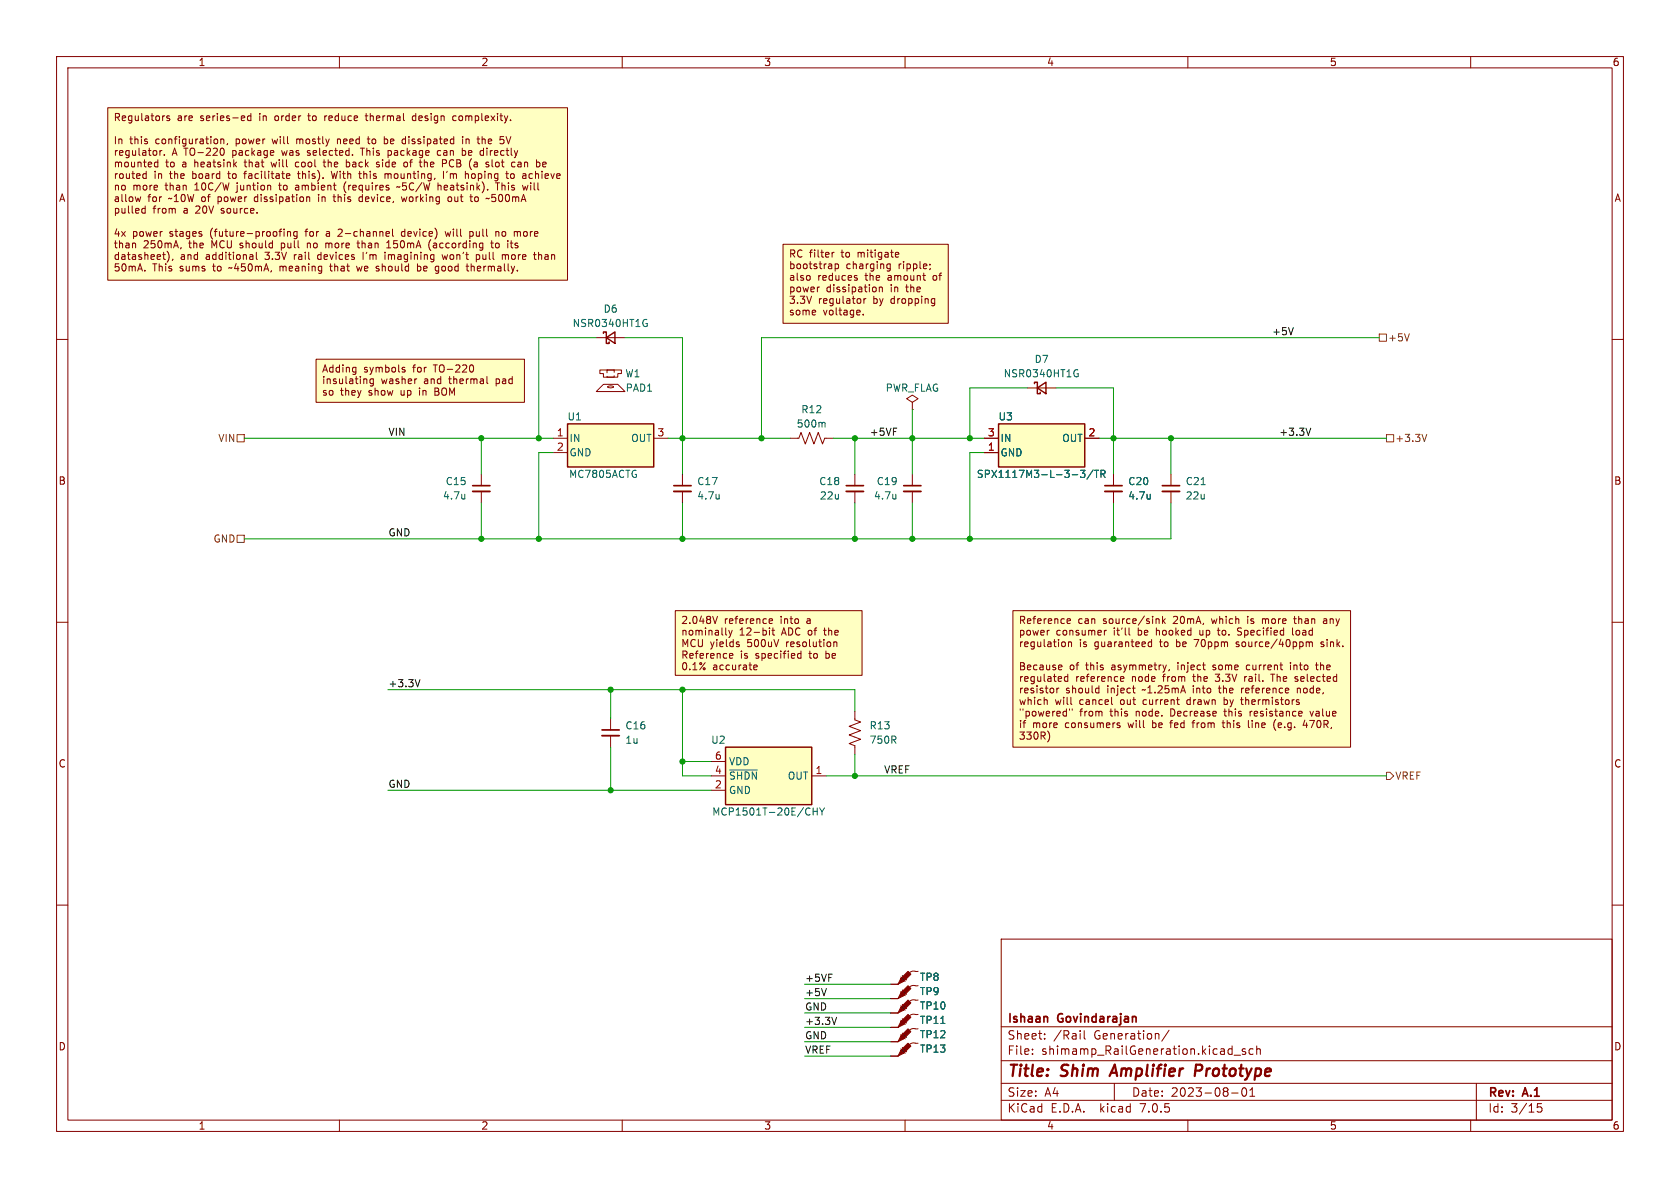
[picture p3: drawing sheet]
<svg xmlns="http://www.w3.org/2000/svg" width="297mm" height="210mm" viewBox="0 0 297 210" stroke-linecap="round" stroke-linejoin="round" font-family="sans-serif">
<path d="M0 0h297v210h-297z" fill="#fff" stroke="#fff" stroke-width=".18"/>
<g fill="none" stroke="#840000" stroke-width=".18">
<path d="M10 10h277v190h-277zM12 12h273v186h-273zM60 10v2M110 10v2M160 10v2M210 10v2M260 10v2M10 60h2M285 60h2M10 110h2M285 110h2M10 160h2"/>
<path d="M285 160h2M177 166h108v32h-108zM60 198v2M110 198v2M160 198v2M177 194.5h108M177 191.5h108M177 187.5h108M177 181.5h108M182.5 186.3v.1M182.5 185.5v.1M184.7 183.6v.1"/>
<path d="M184.7 182.8v.1M190.9 182.3h.1M191 182.2v.1M191 182.7v1M191 182.3h.1M191.7 182.2v1.3l.2 .2M197 191.5v3M206.7 182.1l-1.3 2M210 198v2M217.7 193.2h1.2M218.2 186.5h1.1M219.7 192.4a1 1 0 0 0 .2 1.4 .81 .81 0 0 0 .6-.6 .81 .81 0 0 0-.3-.8"/>
<path d="M220.2 185.5l-.4-.1-.2 .2 .1 .2 .5 .2v.3h-.6M221 193.8h.8M221 192.7l.4-.4v1.5M221.5 185.5l-.4-.1-.3 .3v.4l.2 .2h.5M222.2 185.5l.2-.1 .3 .1 .1 .9M222.2 184.9v1.5M260 198v2M261 191.5v6.5M272.5 195.1h-.7l-.1 .7 .3-.1h.5l.1 .3-.1 .5-.2 .1-.6-.1"/>
</g>
<path d="M211.3 189.3h.8M212.2 188.2h-.7l-.3 2" fill="none" stroke="#840000" stroke-width=".4"/>
<g fill="#ffffc2" stroke="#ffffc2" stroke-width=".18">
<path d="M55.9 63.5h36.8v7.6h-36.8z"/>
<path d="M179.1 108h59.7v24.1h-59.7z"/>
<path d="M19 19.1h81.3v30.4h-81.3z"/>
<path d="M119.4 108h33v11.4h-33z"/>
<path d="M138.4 43.2h29.2v14h-29.2z"/>
</g>
<g fill="#840000">
<path d="M159.3 183.1l.5 .5-1.1 .6z"/>
<path d="M160.5 181.9l.5 .5-1.2 1.2-.5-.5z"/>
</g>
<path d="M159.3 182.9l.7 .7M159.5 182.6l.8 .8" fill="none" stroke="#480000" stroke-width=".18"/>
<path d="M157.5 184.2h1.2M159.3 183.1l.5 .5-1.1 .6zM160.5 181.9l.5 .5-1.2 1.2-.5-.5zM162.3 181.9h-.2a1.37 1.37 0 0 0-1.3 .2" fill="none" stroke="#840000" stroke-width=".18"/>
<g fill="#840000">
<path d="M159.3 178.1l.5 .5-1.1 .5z"/>
<path d="M159.3 178.1l1.2-1.3 .5 .5-1.2 1.3z"/>
</g>
<path d="M159.3 177.8l.7 .8M159.5 177.5l.8 .8" fill="none" stroke="#480000" stroke-width=".18"/>
<path d="M157.5 179.1h1.2M159.3 178.1l.5 .5-1.1 .5zM159.3 178.1l1.2-1.3 .5 .5-1.2 1.3zM162.3 176.8h-.2a1.37 1.37 0 0 0-1.3 .2" fill="none" stroke="#840000" stroke-width=".18"/>
<g fill="#840000">
<path d="M159.3 185.7l.5 .5-1.1 .5z"/>
<path d="M159.3 185.7l1.2-1.3 .5 .5-1.2 1.3z"/>
</g>
<path d="M159.3 185.4l.7 .8M159.5 185.2l.8 .7" fill="none" stroke="#480000" stroke-width=".18"/>
<path d="M181.6 68.6h5.1M125.7 137.2h2.6M125.7 139.7h2.6M125.7 134.6h2.6M143.5 137.2h2.5M151.1 125.7v1.6l1 .3-2 .8 2 .8-2 .7 2 .8-2 .7 1 .4v1.6M157.5 186.7h1.2M159.3 185.7l.5 .5-1.1 .5zM159.3 185.7l1.2-1.3 .5 .5-1.2 1.3zM162.3 184.4h-.2a1.37 1.37 0 0 0-1.3 .3" fill="none" stroke="#840000" stroke-width=".18"/>
<path d="M128.3 132.1h15.2v10.1h-15.2z" fill="#ffffc2" stroke="#ffffc2" stroke-width=".18"/>
<path d="M182.9 67.8v-.2h.5v2h.5v-.3M183.4 68.6l1.5-1v2zM128.3 132.1h15.2v10.1h-15.2z" fill="none" stroke="#840000" stroke-width=".25"/>
<path d="M190.1 65.4h.5M190.4 66.1h.2v.4l-.2 .1h-.3M129 136.1h4.9M143.8 142.8v1.3M143.8 143.4h.7M144.5 142.8v1.3M144.9 142.8l.4 .7M145.3 143.5v.6M145.7 142.8l-.4 .7" fill="none" stroke="#006464" stroke-width=".18"/>
<g fill="#840000">
<path d="M159.3 180.6l.5 .5-1.1 .5z"/>
<path d="M160.5 179.3l.5 .5-1.2 1.3-.5-.5z"/>
</g>
<path d="M159.3 180.3l.7 .8M159.5 180.1l.8 .7" fill="none" stroke="#480000" stroke-width=".18"/>
<path d="M160.5 179.3l.5 .5-1.2 1.3-.5-.5zM162.3 179.3l-.2 .1a1.37 1.37 0 0 0-1.3 .2M157.5 181.6h1.2M159.3 180.6l.5 .5-1.1 .5z" fill="none" stroke="#840000" stroke-width=".18"/>
<g fill="#840000">
<path d="M159.3 173l.5 .5-1.1 .5z"/>
<path d="M159.3 173l1.2-1.3 .5 .5-1.2 1.3z"/>
</g>
<path d="M159.3 172.7l.7 .8M159.5 172.5l.8 .7" fill="none" stroke="#480000" stroke-width=".18"/>
<path d="M105.4 69.2l1.3-1.3h2.5l1.3 1.3zM106 65.4h3.9v.6h-.7v.7h-2.5v-.7h-.7zM107.4 68.3l.7-.1 .4 .1v.2l-.7 .1-.4-.1zM85.1 83.8v2.1M85.1 86.9v2M120.6 83.8v2.1M120.6 86.9v2M157.5 174h1.2M159.3 173l.5 .5-1.1 .5zM159.3 173l1.2-1.3 .5 .5-1.2 1.3zM162.3 171.7h-.2a1.37 1.37 0 0 0-1.3 .3" fill="none" stroke="#840000" stroke-width=".18"/>
<path d="M83.6 86.9h3M119.1 86.9h3.1" fill="none" stroke="#840000" stroke-width=".33"/>
<path d="M83.6 85.9h3M119.1 85.9h3.1" fill="none" stroke="#840000" stroke-width=".3"/>
<path d="M107.3 65.4h1.3v1.3h-1.3z" fill="none" stroke="#840000" stroke-width=".18" stroke-dasharray="1.7 .6"/>
<g fill="#840000">
<path d="M159.3 175.5l.5 .5-1.1 .5z"/>
<path d="M159.3 175.5l1.2-1.3 .5 .6-1.2 1.2z"/>
</g>
<path d="M159.3 175.3l.7 .7M159.5 175l.8 .8" fill="none" stroke="#480000" stroke-width=".18"/>
<g fill="none" stroke="#840000" stroke-width=".18">
<path d="M19 19.1h81.3v30.4h-81.3zM24.9 34.8l-.3 .8-.2-.6M25.2 36.9h.5M25.2 37.6h.5M25.5 30.7l.3 .1M25.7 36.4v1.3M25.8 30.3v1.2M25.8 31.5h-.3M27.4 29.4l.1 .1 .4-.1M27.9 28.2v1.3M28.3 26.6v.9M28.3 26.7v.2"/>
<path d="M29 20.5h.1M29.1 27.3v.2M30 20.5h-.3l-.2 .2v.1l.5 .2v.3h-.5M39 26.3l.2-.1a.68 .68 0 0 1 .5 .6 .68 .68 0 0 1-.5 .7l-.2-.2M39 24.6v.8M39 24.7l.2-.1h.3l.1 .8M40.2 25.4l-.1 .2M40.5 32.3l-.3 1.3M41.5 29l.3 .5M41.8 28.7l-.5 .4M43.1 20.5l.2 .3-.6 .1M43.2 21.3h-.1"/>
<path d="M44.4 20.5h-.4l-.3 .2 .2 .6h.5M44.4 20.1v1.2M47.7 32.7l.2 .2v.7M48.3 26.7l.1 .2-.6 .1M50.6 31.1l.6-.1v-.2l-.4-.1-.2 .2 .1 .6h.5M54.2 34.8v.8M54.2 34.9l.2-.1 .3 .1 .1 .7M57.1 28.7h.5M58.6 30.3l.3 1.2M58.9 34.8h.5M61.2 28.2v1.3M61.2 29.4l.1 .1"/>
<path d="M61.3 28.7h-.1M62.3 27.3v.2M63.4 30.7h.5M63.6 30.3v1.2M63.6 34.9l-.1 .1 .1 .6M64.6 20.5h.4M64.9 24.6h.5M66.5 29.4l.4 .1M66.9 28.7l-.4 .1 .1 .2 .3 .1M67.9 24.1v1.3M67.9 25.4h.2M68.1 24.6h-.2"/>
<path d="M68.1 30.7v.8M68.4 30.7l-.3 .1M70.1 33.1l.2-.1 .2 .1M71 34.8l.2 .8 .2-.6M71.4 28.8v.6l.4 .1M71.6 24.6h-.4l-.1 .2v.5l.5 .1M73 20.5l-.1 .2 .1 .6M74.3 29.4l.3 .1M77.4 32.3v1.3M77.4 26.7l-.1 .5 .3 .3M77.8 32.7l-.4 .2M78.4 30.3v1.2"/>
<path d="M78.9 28.8l-.7 .1M79.3 34.9l-.1 .5 .1 .2h.3M80.5 20.5h-.3l-.2 .2 .1 .5 .4 .1M81.7 27.4l.4 .1M81.7 26.2v1.3M81.8 24.1v.2M81.8 24.6v.8M82.1 26.6l-.4 .1M82.3 30.8l.3-.1 .2 .2M82.3 30.3v1.2M83.2 34.4v1.1l.3 .1M84.3 24.6h.5"/>
<path d="M84.5 25.2l.3 .2M84.9 27.3l.5 .2M85.4 26.6l-.5 .1M86.1 35l.2 .2 .2-.2M86.4 29.1v.3M88 32.3v1.3M88.4 24.1h.6M88.4 24.7l.5-.1 .1 .1M89 25.3l-.1 .1h-.5M89.4 30.7h.5M89.6 30.3v1.1l.3 .1M90.3 21.2v.1"/>
<path d="M90.6 29.4h.4M92.4 32.7l.2 .9 .3-.6 .2 .6M92.6 30.7h.2l.2 .2v.6M93 31.5h-.4M93 31l-.4 .1M94.8 28.2v1.3M95.3 28.7l.2 .2-.2 .5M96 28.7v.7M96.5 29l-.6 .1M23.9 43l.1 .8M25.6 47.8v.1M29.8 45v.8l-.3 .5"/>
<path d="M30.6 45.8l-.2 .2M32 43.8l-.1 .2M35.6 41.4v.3M44.3 45h.2l.2 .2v.7M44.7 45.8l-.4 .1M44.7 45.3l-.4 .1M45.3 44.6v1.1l.2 .2M50.2 40.5v.1M50.2 40.9v.9M50.8 40.9v.9M50.8 41l.2-.1 .3 .1 .1 .8M52.5 41l-.3-.1-.3 .3 .1 .5h.5"/>
<path d="M52.5 40.9v1.1l-.2 .2-.3-.1M63 47.1l.3 .8M63.1 43h.5M63.3 42.5v1.3M66.5 47.8l.1 .1M66.7 47.1l-.2 .1 .2 .3M68.1 44.6v.1M68.4 43.8h.7M68.4 40.9l.4 .1v.2l-.6 .1M68.7 42.5l-.3 .4M68.8 41.7l-.4 .1M69.4 40.5v1.1l.2 .2"/>
<path d="M73.8 46.6v1.3M73.8 47.8l.4 .1M75.9 42.9v.9l.3 .5M76.7 45v1l-.1 .2M76.7 45.8l-.1 .1M77 47.8l.4 .1M77 48.3h.4M77.4 47.1l-.4 .1M78.2 45l.2 .9M78.7 40.9l.2 .9M82.4 47.1h.5M82.6 46.6v1.1l.3 .2"/>
<path d="M83.1 41.7l.3 .1M83.1 40.9v1.3M83.4 40.9l-.3 .1M84.2 45.8l.4 .1M84.2 45v1.3M86.7 43h.5M86.9 42.5v1.1l.3 .2M87.7 40.9v.9M88.1 41l-.3-.1-.1 .1M88.8 45v.9M89.3 45.1l-.3-.1-.2 .1M90.2 43h.5"/>
<path d="M90.4 42.5v1.3M91 41l.3-.1 .2 .2M94.3 45h.5M94.5 44.6v1.1l.3 .2M105.4 59.7h5.1M138.4 43.2h29.2v14h-29.2zM143.2 48.8v.6M144.7 50.7h.2M147.1 44.6v.9M147.5 44.6l-.4 .3M147.6 46.7v1.2M147.6 46.7h.4l.3 .2-.2 .5h-.5"/>
<path d="M151.2 49.1l.3 .1 .1 .2-.2 .1h-.2M152.6 55.6v.1M152.7 52.8v.8M152.8 52.8l-.1 .2M154.8 50.8l.1 .2-.1 .5M155.4 50.9l.2-.2 .3 .1 .1 .8M155.4 50.7v.9M156.8 47.3l.2 .2 .4-.1M156.8 46.8v.1M157.4 46.7v1l-.3 .2h-.3M158.4 44.7l.3-.1 .2 .3-.6 .1M158.4 45.4h.4"/>
<path d="M163.4 49.5h.2M164.4 46.7v.1M164.5 47.4l-.2 .3M164.9 52.8h.3M165.2 52.8v1l-.1 .2-.3 .1M165.2 53.6h-.3M55.9 63.5h36.8v7.6h-36.8zM62.8 64.9l.1 .1M62.9 64.9v1.1l-.1 .1M62.9 65.7l-.1 .1M64.8 67l.1 .8M65.5 67.1v.6l.1 .1h.4"/>
<path d="M66 67v1l-.2 .2h-.3M71.1 65.3l.5 .2v.2l-.4 .1M71.1 65h.5M73.6 67h.1M83.2 64.6l.1-.1a.68 .68 0 0 1 .4 .6 .68 .68 0 0 1-.4 .7l-.1-.1M86.1 66.5v1.1l.2 .2M97.8 77.5h2.5M115.6 77.5h2.5M139.7 77.5h1.5l.4-1 .8 2 .7-2 .8 2 .8-2 .7 2 .4-1h1.5M161.3 71.1l1-.6-1-.6-1 .6 1 .6v1.3M161.3 72.4h.1M174 77.5h2.5"/>
<path d="M191.8 77.5h2.5M97.8 80h2.5M151.1 83.8v2.1M151.1 86.9v2M161.3 83.8v2.1M161.3 86.9v2M174 80h2.5M196.8 83.8v2.1M196.8 86.9v2M207 83.8v2.1M207 86.9v2M119.4 108h33v11.4h-33z"/>
<path d="M126.8 109l-.4 1.2M128.4 112.2l.1 .1M128.8 111.4l.3 .9M129 116.3h.5M129.1 112.3l-.3 .4M129.4 111.4l-.3 .9M129.5 115.6l.1 .2-.6 .1M130.5 113.9l.2 .2-.2 .2M130.5 113.5h.2M133.3 117.6v.7h.5M133.8 117.6l.1 .3-.6 .1M136 110l.2 .2h.3"/>
<path d="M136 109.6l.2-.2h.2l.2 .2v.1l-.6 .1M136 111v.1M136 111.4v.9M136.5 111.4h.4M136.6 111v1.1l.3 .2M141 116.1l.2 .3 .4-.1M141.6 115.1v1.3M141.6 115.6l-.4-.1-.2 .3M147.4 113.6l.2-.1h.3v.8M147.4 113.5v.8M179.1 108h59.7v24.1h-59.7zM185.4 111.4h.1"/>
<path d="M187.3 117.6h.4v.3l-.6 .1M187.7 118.3l-.4 .1M188.3 113.6v.6M188.7 110.2h.5M188.7 109.4h.4l.2 .3-.7 .1M188.8 119.2v1.2M188.8 119.7l-.4-.1-.2 .2 .1 .6h.5M188.9 113.5v.8M188.9 113.6l.2-.1h.3v.8M195.2 111.4v.9M195.6 111.4l-.4 .3M198.1 119.7v.1"/>
<path d="M198.6 119.7l.1 .2-.6 .1M199.6 111v1.1l.2 .2M203.6 113.5h-.4l-.2 .2 .1 .6h.5M203.6 113v1.3M204.4 109.4h.5v.8M205.5 109v1.2M205.6 109.7l.4 .5M206 109.4l-.5 .5M206.2 117.6l-.3 .8M206.7 118.3l-.1 .3M212.6 117.6h.5M213 118.4h.1"/>
<path d="M218.8 112.2l.1 .1M218.8 111.1v.4M228.1 117.1v.2M228.5 111v1.1l.2 .2M228.7 109.4h.5M229.1 119.6l-.2 .2 .2 .2M230.9 113.6l.4-.1 .2 .1M230.9 113.5v.8M231.5 113.6l.1-.1h.3l.1 .8M231.5 113.6v.7M232.6 117.6h.4M232.7 117.1l.1 1.2"/>
<path d="M234.1 109.4h-.1M234.1 109.7l-.2 .2 .2 .3M107.9 127v2M107.9 130v2.1M185 123.7l.1 .2v.6M185.4 129.6l.2 .7-.3 .8M186.8 121.6v.9M186.9 121.8l-.1 .1M189.1 125.3v.3M189.4 124.5h.1M189.6 125.3v.3M193.9 121.6l.4 .1"/>
<path d="M194.3 121.2v1.3M194.3 122.4l-.4 .1M196.5 123.3v1.1l.2 .1M198 127.8h-.3l-.2 .2v.1l.5 .2v.3h-.5M198.1 120.3l.2 .1h.3M200.2 121.6h.5M200.4 122.3l.3 .2M208 123.7h.5M208.2 124.5h.3M216 127.8h.5M219.3 123.7h.5M220.7 127.4v1l.2 .2"/>
<path d="M225.3 127.5l-.1 .8 .3 .8M228.9 120.4h.1M229.2 124.1l.5 .1v.2l-.2 .1h-.3M229.3 123.7l-.1 .1M229.5 123.7l.2 .1M229.8 125.7l.3 .1 .1 .2-.6 .2M230.1 126.5l-.3 .1M230.7 127.3l-.3 .9h.8M231.6 125.7l.3 .9M157.5 176.5h1.2M157.5 179.1h1.2M157.5 174h1.2"/>
<path d="M159.3 175.5l.5 .5-1.1 .5zM159.3 175.5l1.2-1.3 .5 .6-1.2 1.2zM162.3 174.2l-.2 .1a1.37 1.37 0 0 0-1.3 .2M157.5 186.7h1.2M157.5 184.2h1.2M157.5 181.6h1.2"/>
</g>
<path d="M149.6 86.9h3.1M159.8 86.9h3M195.3 86.9h3.1M205.5 86.9h3M106.4 130h3.1" fill="none" stroke="#840000" stroke-width=".33"/>
<path d="M149.6 85.9h3.1M159.8 85.9h3M195.3 85.9h3.1M205.5 85.9h3M106.4 129h3.1" fill="none" stroke="#840000" stroke-width=".3"/>
<path d="M106.7 58.9v-.2h.5v2h.5v-.2M107.2 59.7l1.5-1v2zM100.3 74.9h15.3v7.7h-15.3zM176.5 74.9h15.3v7.7h-15.3z" fill="none" stroke="#840000" stroke-width=".25"/>
<path d="M113.9 56.5h.5M114.2 57.2h.2v.4l-.2 .1h-.3M145.7 74.7l.2 .1v.7M191 83.1h.8l-.4 .5 .3 .1v.6l-.1 .1-.6-.1M193.3 83.1l-1.1 1.6M193.5 83.1h.7M193.9 83.1v1.3M194.6 83.8l.6-.1 .2-.1-.1-.3-.7-.2v1.3M194.9 83.8l.5 .6" fill="none" stroke="#006464" stroke-width=".18"/>
<g fill="#ffffc2" stroke="#ffffc2" stroke-width=".18">
<path d="M100.3 74.9h15.3v7.7h-15.3z"/>
<path d="M176.5 74.9h15.3v7.7h-15.3z"/>
</g>
<path d="M243.8 59.1h1.3v1.2h-1.3zM249.2 59l-.5 1.3M41.9 76.8h1.3v1.3h-1.3zM245.1 76.8h1.3v1.3h-1.3zM252.2 76.8l-.4 1.2M41.9 94.6h1.3v1.3h-1.3zM245.1 136.5h.6l.7 .7-.7 .6h-.6z" fill="none" stroke="#725600" stroke-width=".18"/>
<path d="M228.6 57.9l-.4 1.3M157.9 75.7h.6M231.7 75.7l-.4 1.3M74.2 120.1l-.4 1.3M146.1 174.7l-.4 1.3M146.5 172.2h.6M147.9 179.8l-.4 1.3" fill="none" stroke="#0f0f0f" stroke-width=".18"/>
<g fill="none" stroke="#009600" stroke-width=".18">
<path d="M105.4 59.7h-10.2v17.8M110.5 59.7h10.1v24.1M243.8 59.7h-109.2v17.8M43.2 77.5h54.6M85.1 77.5v6.3M118.1 77.5h21.6M147.3 77.5h26.7M151.1 77.5v6.3M161.3 72.4v11.4M181.6 68.6h-10.2v8.9M186.7 68.6h10.1v15.2M194.3 77.5h50.8"/>
<path d="M207 77.5v6.3M85.1 88.9v6.4M97.8 80h-2.6v15.3M120.6 88.9v6.4M151.1 88.9v6.4M161.3 88.9v6.4M174 80h-2.6v15.3M196.8 88.9v6.4M207 88.9v6.4h-163.8M68.6 121.9h82.5v3.8M68.6 139.7h57.1M107.9 121.9v5.1"/>
<path d="M107.9 132.1v7.6M120.6 121.9v15.3h5.1M120.6 134.6h5.1M146 137.2h99.1M151.1 133.4v3.8M142.2 176.5h15.3M142.2 174h15.3M142.2 179.1h15.3M142.2 184.2h15.3M142.2 186.7h15.3M142.2 181.6h15.3"/>
</g>
<g fill="#009600" stroke="#009600" stroke-width=".18">
<circle cx="171.4" cy="95.3" r=".46"/>
<circle cx="151.1" cy="95.3" r=".46"/>
<circle cx="134.6" cy="77.5" r=".46"/>
<circle cx="161.3" cy="95.3" r=".46"/>
<circle cx="161.3" cy="77.5" r=".46"/>
<circle cx="171.4" cy="77.5" r=".46"/>
<circle cx="151.1" cy="77.5" r=".46"/>
<circle cx="120.6" cy="121.9" r=".46"/>
<circle cx="120.6" cy="134.6" r=".46"/>
<circle cx="107.9" cy="121.9" r=".46"/>
<circle cx="107.9" cy="139.7" r=".46"/>
<circle cx="151.1" cy="137.2" r=".46"/>
<circle cx="85.1" cy="95.3" r=".46"/>
<circle cx="85.1" cy="77.5" r=".46"/>
<circle cx="95.2" cy="95.3" r=".46"/>
<circle cx="95.2" cy="77.5" r=".46"/>
<circle cx="120.6" cy="77.5" r=".46"/>
<circle cx="120.6" cy="95.3" r=".46"/>
<circle cx="196.8" cy="77.5" r=".46"/>
<circle cx="196.8" cy="95.3" r=".46"/>
<circle cx="207" cy="77.5" r=".46"/>
</g>
<g font-size="2.8" fill="#840000">
<text x="178" y="190.8">Title:</text>
<text x="187.5" y="190.8">Shim</text>
<text x="196.9" y="190.8">Amplifier</text>
<text x="212.3" y="190.8">Prototype</text>
</g>
<g font-size="2.1" fill="#840000">
<text x="178" y="183.9">Sheet:</text>
<text x="178" y="181.1">Ishaan</text>
<text x="186.2" y="183.9">/Rail</text>
<text x="187" y="181.1">Govindarajan</text>
<text x="193.3" y="183.9">Generation/</text>
<text x="178" y="186.6">File:</text>
<text x="184" y="186.6">shimamp_RailGeneration.kicad_sch</text>
<text x="178" y="196.8">KiCad</text>
<text x="178" y="194">Size:</text>
<text x="184.6" y="194">A4</text>
<text x="185.7" y="196.8">E.D.A.</text>
<text x="194.4" y="196.8">kicad</text>
<text x="200" y="194">Date:</text>
<text x="201.5" y="196.8">7.0.5</text>
<text x="206.9" y="194">2023-08-01</text>
<text x="263" y="194.2">Rev:</text>
<text x="263" y="196.8">Id:</text>
<text x="267" y="196.8">3/15</text>
<text x="269.2" y="194.2">A.1</text>
</g>
<g font-size="1.8" fill="#840000">
<text x="35" y="11.8">1</text>
<text x="85" y="11.8">2</text>
<text x="135" y="11.8">3</text>
<text x="185" y="11.8">4</text>
<text x="235" y="11.8">5</text>
<text x="285" y="11.8">6</text>
<text x="20" y="21.7">Regulators</text>
<text x="31.3" y="21.7">are</text>
<text x="35.4" y="21.7">series-ed</text>
<text x="45.9" y="21.7">in</text>
<text x="48.8" y="21.7">order</text>
<text x="54.8" y="21.7">to</text>
<text x="57.8" y="21.7">reduce</text>
<text x="65.2" y="21.7">thermal</text>
<text x="73.6" y="21.7">design</text>
<text x="80.8" y="21.7">complexity.</text>
<text x="20" y="25.7">In</text>
<text x="20" y="27.8">regulator.</text>
<text x="20" y="29.8">mounted</text>
<text x="22.9" y="25.7">this</text>
<text x="27.5" y="25.7">configuration,</text>
<text x="29.2" y="29.8">to</text>
<text x="30.3" y="27.8">A TO-220</text>
<text x="32.2" y="29.8">a</text>
<text x="34.4" y="29.8">heatsink</text>
<text x="41.1" y="27.8">package</text>
<text x="41.7" y="25.7">power</text>
<text x="43.4" y="29.8">that</text>
<text x="48.3" y="29.8">will</text>
<text x="48.3" y="25.7">will</text>
<text x="50" y="27.8">was</text>
<text x="52.6" y="29.8">cool</text>
<text x="52.7" y="25.7">mostly</text>
<text x="54.6" y="27.8">selected.</text>
<text x="57.8" y="29.8">the</text>
<text x="60" y="25.7">need</text>
<text x="61.8" y="29.8">back</text>
<text x="64.2" y="27.8">This</text>
<text x="65.6" y="25.7">to</text>
<text x="67.3" y="29.8">side</text>
<text x="68.6" y="25.7">be</text>
<text x="69.1" y="27.8">package</text>
<text x="71.9" y="25.7">dissipated</text>
<text x="72.3" y="29.8">of</text>
<text x="75.3" y="29.8">the</text>
<text x="78" y="27.8">can</text>
<text x="79.3" y="29.8">PCB</text>
<text x="82.5" y="27.8">be</text>
<text x="82.7" y="25.7">in</text>
<text x="84.2" y="29.8">(a</text>
<text x="85.5" y="25.7">the</text>
<text x="85.8" y="27.8">directly</text>
<text x="87.3" y="29.8">slot</text>
<text x="89.6" y="25.7">5V</text>
<text x="92" y="29.8">can</text>
<text x="96.5" y="29.8">be</text>
<text x="10.4" y="35.8">A</text>
<text x="20" y="31.9">routed</text>
<text x="20" y="33.9">no</text>
<text x="20" y="36">allow</text>
<text x="23.4" y="33.9">more</text>
<text x="26.1" y="36">for</text>
<text x="27.1" y="31.9">in</text>
<text x="29.2" y="33.9">than</text>
<text x="29.8" y="36">~10W of</text>
<text x="30" y="31.9">the</text>
<text x="34.1" y="31.9">board</text>
<text x="34.5" y="33.9">10C/W</text>
<text x="38.7" y="36">power</text>
<text x="40.5" y="31.9">to</text>
<text x="42" y="33.9">juntion</text>
<text x="43.5" y="31.9">facilitate</text>
<text x="45.3" y="36">dissipation</text>
<text x="49.7" y="33.9">to</text>
<text x="52.6" y="33.9">ambient</text>
<text x="53.1" y="31.9">this).</text>
<text x="56.7" y="36">in</text>
<text x="59.2" y="31.9">With</text>
<text x="59.5" y="36">this</text>
<text x="61.3" y="33.9">(requires</text>
<text x="64.1" y="36">device,</text>
<text x="64.2" y="31.9">this</text>
<text x="68.8" y="31.9">mounting,</text>
<text x="70.9" y="33.9">~5C/W</text>
<text x="71.8" y="36">working</text>
<text x="78.2" y="33.9">heatsink).</text>
<text x="79.3" y="31.9">I'm</text>
<text x="80.1" y="36">out</text>
<text x="83.3" y="31.9">hoping</text>
<text x="84.2" y="36">to</text>
<text x="87.2" y="36">~500mA</text>
<text x="88.6" y="33.9">This</text>
<text x="90.7" y="31.9">to</text>
<text x="93.5" y="33.9">will</text>
<text x="93.7" y="31.9">achieve</text>
<text x="285.4" y="35.8">A</text>
<text x="20" y="38">pulled</text>
<text x="27" y="38">from</text>
<text x="32.4" y="38">a</text>
<text x="34.7" y="38">20V</text>
<text x="39.3" y="38">source.</text>
<text x="20" y="42.1">4x</text>
<text x="20" y="44.1">than</text>
<text x="20" y="46.2">datasheet),</text>
<text x="23.3" y="42.1">power</text>
<text x="25.3" y="44.1">250mA,</text>
<text x="29.9" y="42.1">stages</text>
<text x="31.8" y="46.2">and</text>
<text x="33.4" y="44.1">the</text>
<text x="36.3" y="46.2">additional</text>
<text x="37.2" y="42.1">(future-proofing</text>
<text x="37.4" y="44.1">MCU should</text>
<text x="46.9" y="46.2">3.3V</text>
<text x="50" y="44.1">pull</text>
<text x="52.1" y="46.2">rail</text>
<text x="54.2" y="42.1">for</text>
<text x="54.7" y="44.1">no</text>
<text x="56.4" y="46.2">devices</text>
<text x="58" y="42.1">a</text>
<text x="58.1" y="44.1">more</text>
<text x="60.2" y="42.1">2-channel</text>
<text x="63.9" y="44.1">than</text>
<text x="64.5" y="46.2">I'm</text>
<text x="68.5" y="46.2">imagining</text>
<text x="69.2" y="44.1">150mA</text>
<text x="71.5" y="42.1">device)</text>
<text x="76.7" y="44.1">(according</text>
<text x="78.9" y="46.2">won't</text>
<text x="79.4" y="42.1">will</text>
<text x="83.8" y="42.1">pull</text>
<text x="84.9" y="46.2">pull</text>
<text x="87.9" y="44.1">to</text>
<text x="88.5" y="42.1">no</text>
<text x="89.7" y="46.2">more</text>
<text x="90.9" y="44.1">its</text>
<text x="91.9" y="42.1">more</text>
<text x="95.5" y="46.2">than</text>
<text x="139.4" y="45.8">RC filter</text>
<text x="139.4" y="47.8">bootstrap</text>
<text x="148.7" y="45.8">to</text>
<text x="149.5" y="47.8">charging</text>
<text x="151.7" y="45.8">mitigate</text>
<text x="158.8" y="47.8">ripple;</text>
<text x="20" y="48.2">50mA.</text>
<text x="26.9" y="48.2">This</text>
<text x="31.7" y="48.2">sums</text>
<text x="37.7" y="48.2">to</text>
<text x="40.7" y="48.2">~450mA,</text>
<text x="49.7" y="48.2">meaning</text>
<text x="58.8" y="48.2">that</text>
<text x="63.6" y="48.2">we</text>
<text x="67.2" y="48.2">should</text>
<text x="74.5" y="48.2">be</text>
<text x="77.9" y="48.2">good</text>
<text x="83.6" y="48.2">thermally.</text>
<text x="139.4" y="49.9">also</text>
<text x="139.4" y="51.9">power</text>
<text x="139.4" y="54">3.3V</text>
<text x="144.5" y="49.9">reduces</text>
<text x="144.6" y="54">regulator</text>
<text x="146" y="51.9">dissipation</text>
<text x="152.9" y="49.9">the</text>
<text x="154.3" y="54">by</text>
<text x="157" y="49.9">amount</text>
<text x="157.4" y="51.9">in</text>
<text x="157.5" y="54">dropping</text>
<text x="160.3" y="51.9">the</text>
<text x="165.1" y="49.9">of</text>
<text x="139.4" y="56">some</text>
<text x="145.4" y="56">voltage.</text>
<text x="56.8" y="66.1">Adding</text>
<text x="56.8" y="68.1">insulating</text>
<text x="56.8" y="70.2">so</text>
<text x="60.1" y="70.2">they</text>
<text x="64.2" y="66.1">symbols</text>
<text x="65.1" y="70.2">show</text>
<text x="67.3" y="68.1">washer</text>
<text x="70.9" y="70.2">up</text>
<text x="73" y="66.1">for</text>
<text x="74.3" y="70.2">in</text>
<text x="74.9" y="68.1">and</text>
<text x="76.7" y="66.1">TO-220</text>
<text x="77.1" y="70.2">BOM</text>
<text x="79.5" y="68.1">thermal</text>
<text x="87.8" y="68.1">pad</text>
<text x="10.3" y="85.8">B</text>
<text x="285.3" y="85.8">B</text>
<text x="120.3" y="110.6">2.048V</text>
<text x="120.3" y="112.6">nominally</text>
<text x="128" y="110.6">reference</text>
<text x="130.6" y="112.6">12-bit</text>
<text x="137.9" y="110.6">into</text>
<text x="138.2" y="112.6">ADC of</text>
<text x="142.7" y="110.6">a</text>
<text x="145.9" y="112.6">the</text>
<text x="180" y="110.6">Reference</text>
<text x="180" y="112.6">power</text>
<text x="186.6" y="112.6">consumer</text>
<text x="190.5" y="110.6">can</text>
<text x="195" y="110.6">source/sink</text>
<text x="196.8" y="112.6">it'll</text>
<text x="201.2" y="112.6">be</text>
<text x="204.5" y="112.6">hooked</text>
<text x="207.5" y="110.6">20mA,</text>
<text x="212.3" y="112.6">up</text>
<text x="214.4" y="110.6">which</text>
<text x="215.7" y="112.6">to.</text>
<text x="219.3" y="112.6">Specified</text>
<text x="220.8" y="110.6">is</text>
<text x="223.5" y="110.6">more</text>
<text x="229.1" y="112.6">load</text>
<text x="229.4" y="110.6">than</text>
<text x="234.6" y="110.6">any</text>
<text x="120.3" y="114.6">MCU yields</text>
<text x="120.3" y="116.7">Reference</text>
<text x="120.3" y="118.7">0.1%</text>
<text x="125.9" y="118.7">accurate</text>
<text x="130.8" y="116.7">is</text>
<text x="132.1" y="114.6">500uV</text>
<text x="133.5" y="116.7">specified</text>
<text x="139" y="114.6">resolution</text>
<text x="143.2" y="116.7">to</text>
<text x="146.1" y="116.7">be</text>
<text x="180" y="114.6">regulation</text>
<text x="180" y="118.7">Because</text>
<text x="189" y="118.7">of</text>
<text x="190.7" y="114.6">is</text>
<text x="191.9" y="118.7">this</text>
<text x="193.5" y="114.6">guaranteed</text>
<text x="196.6" y="118.7">asymmetry,</text>
<text x="205.1" y="114.6">to</text>
<text x="208.1" y="114.6">be</text>
<text x="208.3" y="118.7">inject</text>
<text x="211.4" y="114.6">70ppm</text>
<text x="214.7" y="118.7">some</text>
<text x="218.9" y="114.6">source/40ppm</text>
<text x="220.8" y="118.7">current</text>
<text x="228.6" y="118.7">into</text>
<text x="233.4" y="118.7">the</text>
<text x="234.1" y="114.6">sink.</text>
<text x="180" y="120.8">regulated</text>
<text x="180" y="122.8">resistor</text>
<text x="180" y="124.9">which</text>
<text x="186.4" y="124.9">will</text>
<text x="188.3" y="122.8">should</text>
<text x="190.1" y="120.8">reference</text>
<text x="190.8" y="124.9">cancel</text>
<text x="195.7" y="122.8">inject</text>
<text x="198.1" y="124.9">out</text>
<text x="200.1" y="120.8">node</text>
<text x="202.1" y="122.8">~1.25mA</text>
<text x="202.2" y="124.9">current</text>
<text x="205.7" y="120.8">from</text>
<text x="210.1" y="124.9">drawn</text>
<text x="211.1" y="122.8">into</text>
<text x="211.1" y="120.8">the</text>
<text x="215.2" y="120.8">3.3V</text>
<text x="215.8" y="122.8">the</text>
<text x="216.8" y="124.9">by</text>
<text x="219.9" y="122.8">reference</text>
<text x="220" y="124.9">thermistors</text>
<text x="220.4" y="120.8">rail.</text>
<text x="225.3" y="120.8">The</text>
<text x="229.6" y="120.8">selected</text>
<text x="229.8" y="122.8">node,</text>
<text x="180" y="126.9">&quot;powered&quot;</text>
<text x="180" y="129">if</text>
<text x="180" y="131">330R)</text>
<text x="182.4" y="129">more</text>
<text x="188.3" y="129">consumers</text>
<text x="190.8" y="126.9">from</text>
<text x="196.2" y="126.9">this</text>
<text x="199.5" y="129">will</text>
<text x="200.8" y="126.9">node.</text>
<text x="203.9" y="129">be</text>
<text x="207.1" y="126.9">Decrease</text>
<text x="207.2" y="129">fed</text>
<text x="211.3" y="129">from</text>
<text x="216.7" y="129">this</text>
<text x="216.8" y="126.9">this</text>
<text x="221.3" y="129">line</text>
<text x="221.4" y="126.9">resistance</text>
<text x="225.9" y="129">(e.g.</text>
<text x="231.3" y="129">470R,</text>
<text x="232.2" y="126.9">value</text>
<text x="10.3" y="135.8">C</text>
<text x="285.3" y="135.8">C</text>
<text x="10.3" y="185.8">D</text>
<text x="285.3" y="185.8">D</text>
<text x="35" y="199.8">1</text>
<text x="85" y="199.8">2</text>
<text x="135" y="199.8">3</text>
<text x="185" y="199.8">4</text>
<text x="235" y="199.8">5</text>
<text x="285" y="199.8">6</text>
</g>
<g font-size="1.8" fill="#006464">
<text x="101.2" y="58">NSR0340HT1G</text>
<text x="106.6" y="55.4">D6</text>
<text x="182.8" y="64.3">D7</text>
<text x="110.5" y="66.9">W1</text>
<text x="110.5" y="69.4">PAD1</text>
<text x="156.5" y="69.4">PWR_FLAG</text>
<text x="177.4" y="66.9">NSR0340HT1G</text>
<text x="100.3" y="74.5">U1</text>
<text x="140.8" y="75.8">500m</text>
<text x="141.6" y="73.2">R12</text>
<text x="176.5" y="74.5">U3</text>
<text x="100.6" y="78.3">IN</text>
<text x="100.6" y="80.8">GND</text>
<text x="111.6" y="78.3">OUT</text>
<text x="176.8" y="80.8">GND</text>
<text x="176.8" y="78.3">IN</text>
<text x="187.8" y="78.3">OUT</text>
<text x="78.2" y="88.5">4.7u</text>
<text x="78.7" y="85.9">C15</text>
<text x="100.5" y="84.6">MC7805ACTG</text>
<text x="123.2" y="85.9">C17</text>
<text x="123.2" y="88.5">4.7u</text>
<text x="144.8" y="85.9">C18</text>
<text x="144.9" y="88.5">22u</text>
<text x="154.4" y="88.5">4.7u</text>
<text x="154.9" y="85.9">C19</text>
<text x="172.6" y="84.6">SPX1117M3-L-3-3/TR</text>
<text x="199.4" y="85.9">C20</text>
<text x="199.4" y="88.5">4.7u</text>
<text x="209.6" y="85.9">C21</text>
<text x="209.6" y="88.5">22u</text>
<text x="110.5" y="129.1">C16</text>
<text x="110.5" y="131.6">1u</text>
<text x="125.7" y="131.6">U2</text>
<text x="153.7" y="129.1">R13</text>
<text x="153.7" y="131.6">750R</text>
<text x="128.8" y="138">~{SHDN}</text>
<text x="128.8" y="135.4">VDD</text>
<text x="139.2" y="138">OUT</text>
<text x="128.8" y="140.5">GND</text>
<text x="125.8" y="144.3">MCP1501T-20E/CHY</text>
<text x="162.6" y="173.5">TP8</text>
<text x="162.6" y="178.6">TP10</text>
<text x="162.6" y="176.1">TP9</text>
<text x="162.6" y="183.7">TP12</text>
<text x="162.6" y="181.2">TP11</text>
<text x="162.6" y="186.2">TP13</text>
</g>
<g font-size="1.8" fill="#0f0f0f">
<text x="224.8" y="59.3">+5V</text>
<text x="68.6" y="77.1">VIN</text>
<text x="153.7" y="77.1">+5VF</text>
<text x="226.1" y="77.1">+3.3V</text>
<text x="68.6" y="94.9">GND</text>
<text x="68.6" y="121.6">+3.3V</text>
<text x="156.2" y="136.8">VREF</text>
<text x="68.6" y="139.4">GND</text>
<text x="142.2" y="173.6">+5VF</text>
<text x="142.2" y="178.7">GND</text>
<text x="142.2" y="176.2">+5V</text>
<text x="142.2" y="181.3">+3.3V</text>
<text x="142.2" y="183.8">GND</text>
<text x="142.2" y="186.3">VREF</text>
</g>
<g font-size="1.8" fill="#725600">
<text x="245.3" y="60.5">+5V</text>
<text x="38.6" y="78.3">VIN</text>
<text x="246.6" y="78.3">+3.3V</text>
<text x="37.7" y="96.1">GND</text>
<text x="246.6" y="138">VREF</text>
</g>
<g font-size="1.8" fill="#a90000">
<text x="98.4" y="77.2">1</text>
<text x="116.2" y="77.2">3</text>
<text x="174.6" y="77.2">3</text>
<text x="192.4" y="77.2">2</text>
<text x="98.4" y="79.8">2</text>
<text x="174.6" y="79.8">1</text>
<text x="126.3" y="136.9">4</text>
<text x="126.3" y="134.4">6</text>
<text x="144.1" y="136.9">1</text>
<text x="126.3" y="139.4">2</text>
</g>
</svg>
